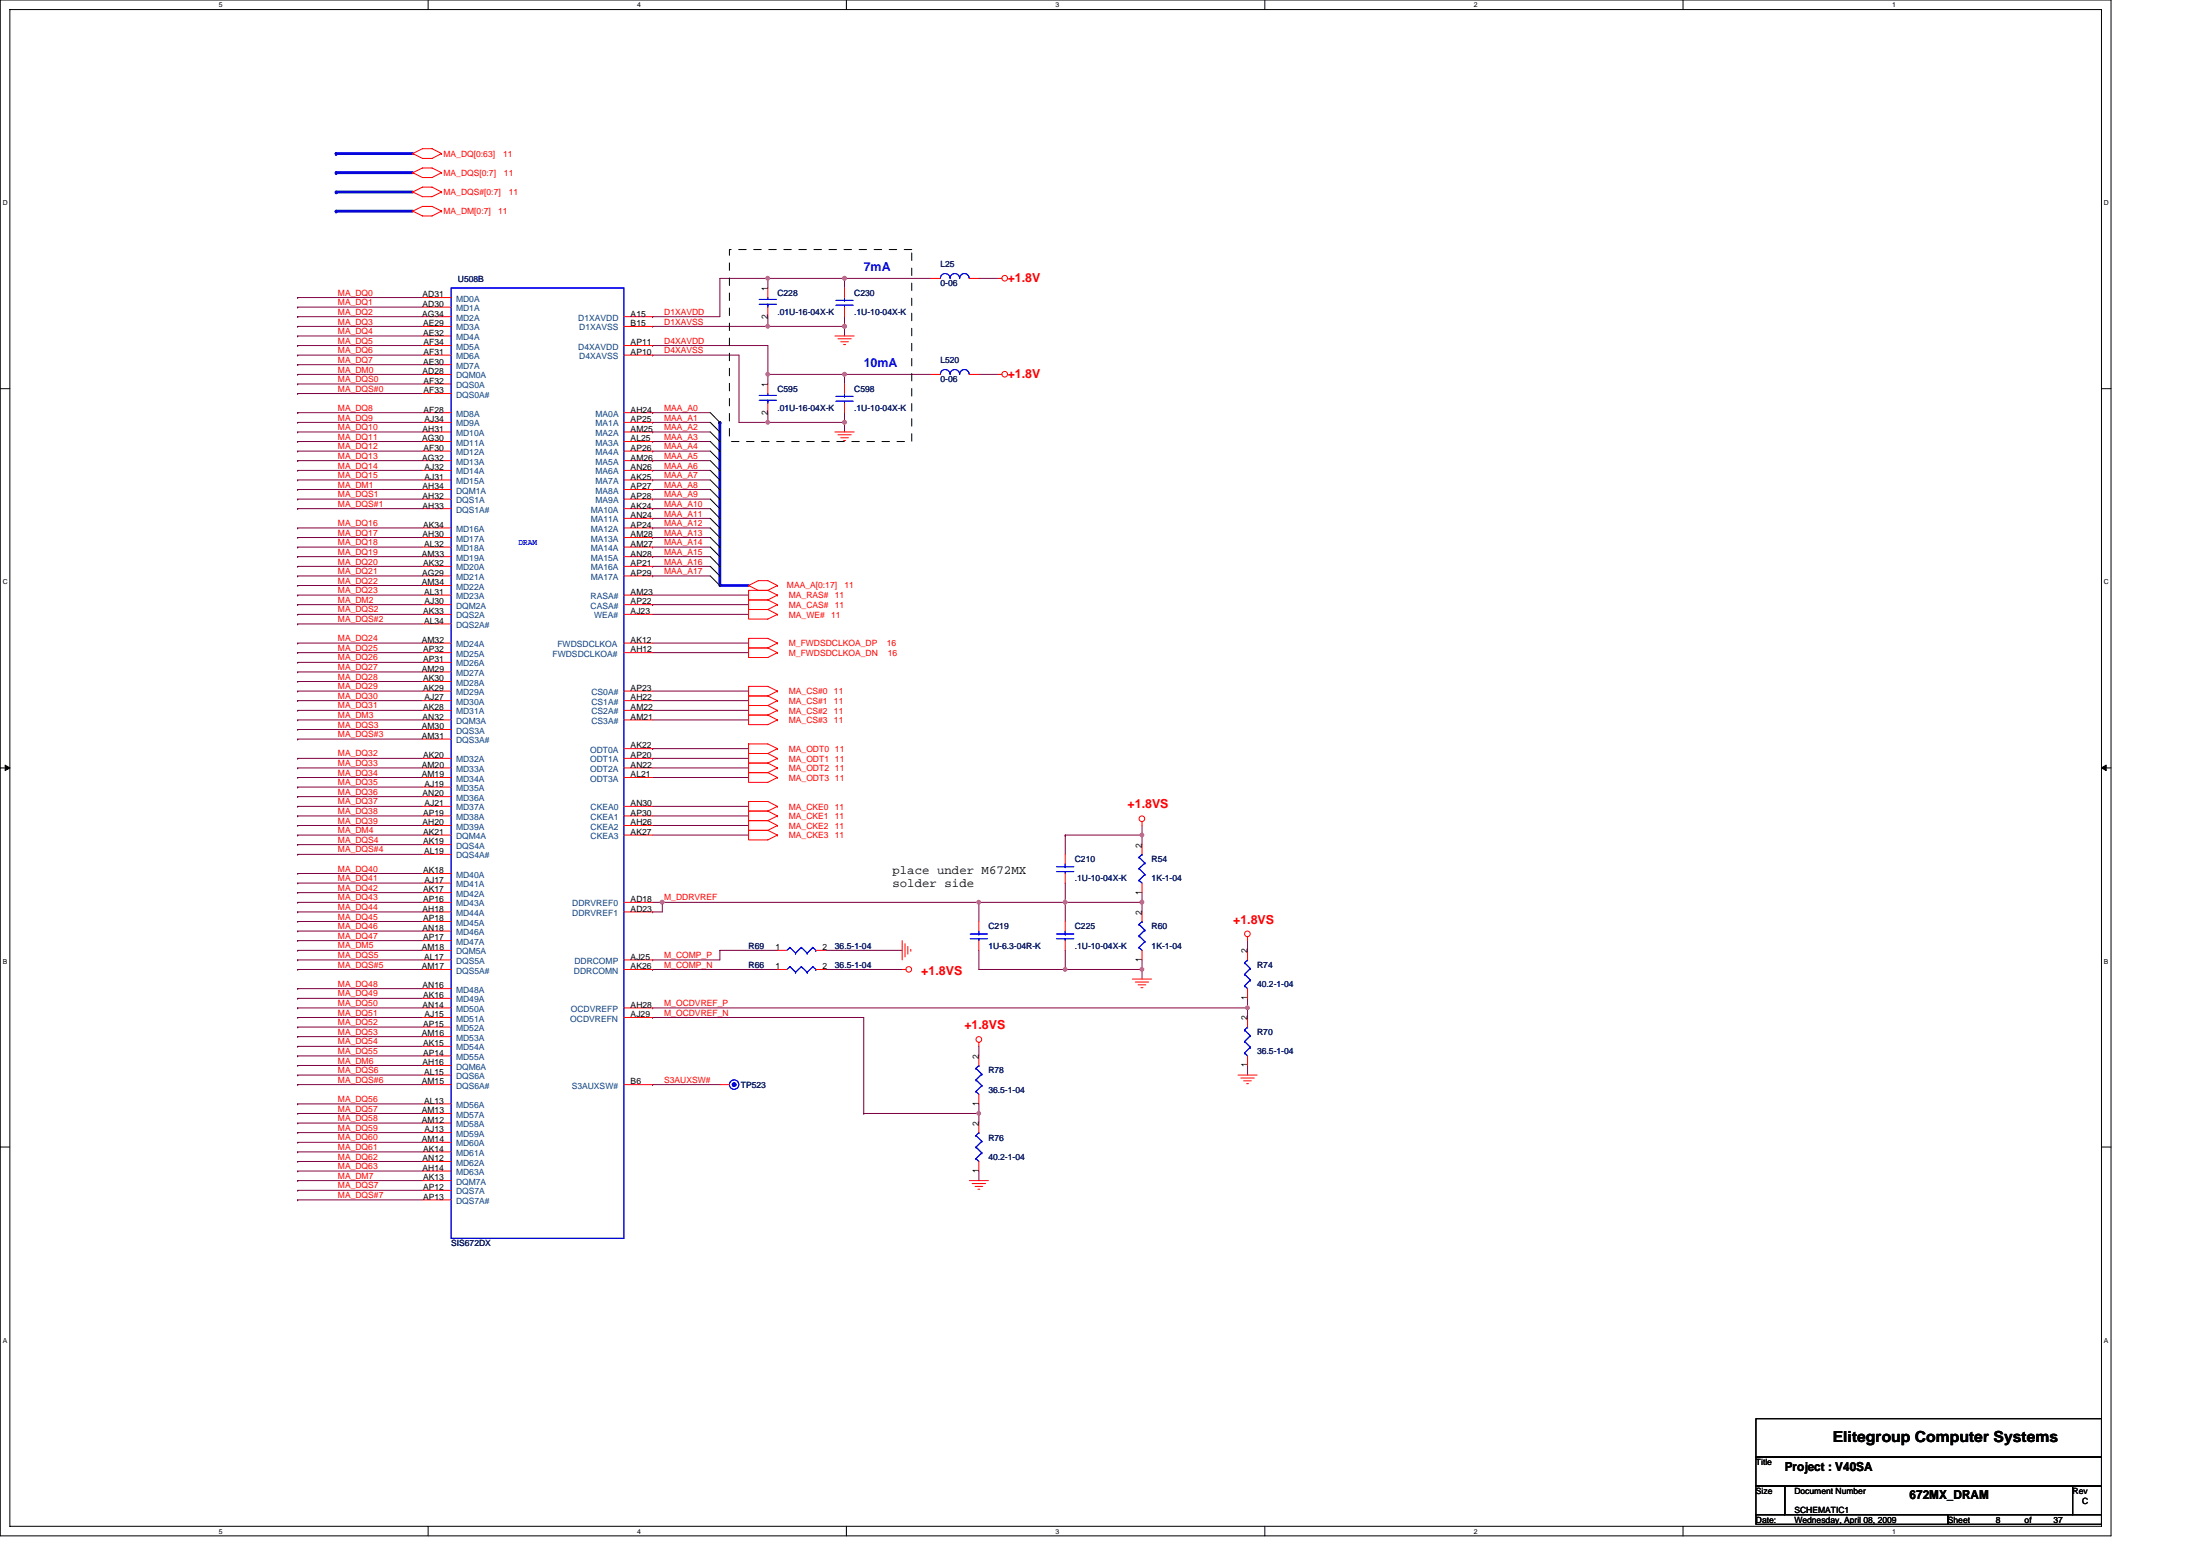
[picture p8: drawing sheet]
<svg xmlns="http://www.w3.org/2000/svg" width="297mm" height="210mm" viewBox="0 0 297 210" stroke-linecap="round" stroke-linejoin="round" font-family="sans-serif">
<path d="M0 0h285v207.3h-285zM1.3 1.3h282.4v204.7h-282.4z" fill="none" stroke="#000" stroke-width=".14"/>
<g fill="#fff">
<path d="M29.6 .1h.5v1.1h-.5z"/>
<path d="M29.6 206.1h.5v1.1h-.5z"/>
</g>
<path d="M57.8 0v1.3M57.8 206v1.3" fill="none" stroke="#000" stroke-width=".14"/>
<g fill="#fff">
<path d="M86 .1h.5v1.1h-.5z"/>
<path d="M86 206.1h.5v1.1h-.5z"/>
</g>
<path d="M114.3 0v1.3M114.3 206v1.3" fill="none" stroke="#000" stroke-width=".14"/>
<g fill="#fff">
<path d="M142.5 .1h.5v1.1h-.5z"/>
<path d="M142.5 206.1h.5v1.1h-.5z"/>
</g>
<path d="M170.8 0v1.3M170.8 206v1.3" fill="none" stroke="#000" stroke-width=".14"/>
<g fill="#fff">
<path d="M199 .1h.5v1.1h-.5z"/>
<path d="M199 206.1h.5v1.1h-.5z"/>
</g>
<path d="M227.2 0v1.3M227.2 206v1.3" fill="none" stroke="#000" stroke-width=".14"/>
<g fill="#fff">
<path d="M255.5 .1h.5v1.1h-.5z"/>
<path d="M255.5 206.1h.5v1.1h-.5z"/>
<path d="M.4 26.9h.6v1h-.6z"/>
<path d="M284.1 26.9h.6v1h-.6z"/>
<path d="M.4 78h.6v1.1h-.6z"/>
<path d="M284.1 78h.6v1.1h-.6z"/>
</g>
<path d="M0 52.5h1.3M283.7 52.5h1.3" fill="none" stroke="#000" stroke-width=".14"/>
<g fill="#fff">
<path d="M.4 129.2h.6v1h-.6z"/>
<path d="M284.1 129.2h.6v1h-.6z"/>
</g>
<path d="M0 103.6h1.3M283.7 103.6h1.3" fill="none" stroke="#000" stroke-width=".14"/>
<path d="M.7 103.3l.6 .3-.6 .4zM283.7 103.6l.7-.3v.7z" fill="#000" stroke="#000" stroke-width=".14"/>
<g fill="#fff">
<path d="M.4 180.4h.6v1h-.6z"/>
<path d="M284.1 180.4h.6v1h-.6z"/>
</g>
<g fill="none" stroke="#000" stroke-width=".14">
<path d="M95.9 58.3l1.3 1.3M95.9 59.6l1.3 1.3M95.9 55.7l1.3 1.3M95.9 57l1.3 1.3M97.2 59.6h.1M97.2 57h.1M97.2 58.3h.1M95.9 66.1l1.3 1.3M95.9 67.4l1.3 1.2M95.9 63.5l1.3 1.3M95.9 64.8l1.3 1.3M95.9 62.2l1.3 1.3"/>
<path d="M95.9 60.9l1.3 1.3M95.9 77.7l1.3 1.3M95.9 76.4l1.3 1.3M95.9 73.8l1.3 1.3M95.9 75.1l1.3 1.3M95.9 72.5l1.3 1.3M95.9 71.2l1.3 1.3M95.9 68.6l1.3 1.4M95.9 70l1.3 1.2M97.2 67.4h.1M97.2 68.6h.1M97.2 64.8h.1"/>
<path d="M97.2 66.1h.1M97.2 63.5h.1M97.2 62.2h.1M97.2 60.9h.1M97.2 79h.1M97.2 77.7h.1M97.2 75.1h.1M97.2 76.4h.1M97.2 73.8h.1M97.2 72.5h.1M97.2 70h.1M97.2 71.2h.1"/>
<path d="M0 154.8h1.3M283.7 154.8h1.3M237.1 191.5h46.6v5.1h-46.6zM237.1 196.6h46.6v3.9h-46.6zM237.1 204.4h25.9v1.3h-25.9zM237.1 200.5h3.9v3.9h-3.9zM241 200.5h38.8v3.9h-38.8zM263 204.4h20.7v1.3h-20.7zM279.8 200.5h3.9v3.9h-3.9z"/>
</g>
<g fill="none" stroke="#800040" stroke-width=".14">
<path d="M103.7 37.6h-6.5v5.1h-9.1M103.7 37.6v1.3M103.7 37.6h.1M103.7 37.6h22M114 37.6v1.3M114 37.6h.1M132.2 37.6h2.6M40.2 44h.1M40.2 42.7h.1M40.2 46.6h.1M40.2 47.9h.1M40.2 49.2h.1"/>
<path d="M40.2 58.3h.1M40.2 59.6h.1M40.2 55.7h.1M40.2 40.2h.1M40.2 41.4h.1M40.2 45.3h.1M40.2 57h.1M40.2 50.5h.1M40.2 51.8h.1M40.2 53.1h.1M40.2 50.5h16.8M40.2 44h16.8"/>
<path d="M40.2 42.7h16.8M40.2 46.6h16.8M40.2 47.9h16.8M40.2 49.2h16.8M40.2 58.3h16.8M40.2 59.6h16.8M40.2 55.7h16.8M40.2 40.2h16.8M40.2 41.4h16.8M40.2 45.3h16.8M40.2 57h16.8M40.2 51.8h16.8"/>
<path d="M40.2 53.1h16.8M88.1 46.6h15.6v3.9M88.1 47.9h11.7v9.1h3.9M88.1 58.3h.1M88.1 59.6h.1M88.1 57h.1M88.1 55.7h.1M88.1 47.9h.1M88.1 42.7h.1M88.1 46.6h.1M88.1 44h.1M88.1 44h25.9"/>
<path d="M88.1 58.3h7.8M88.1 59.6h7.8M88.1 55.7h7.8M88.1 57h7.8M103.7 50.5h.1M103.7 42.7v1.3M103.7 55.7v1.3M103.7 50.5v1.3M103.7 44h.1M103.7 57h.1M103.7 50.5h22M103.7 57h10.3"/>
<path d="M114 44h.1M114 42.7h.1M114 50.5v1.3M114 50.5h.1M114 57v1.3M114 55.7h.1M114 42.7v2.6M114 55.7v1.3M132.2 50.5h2.6M40.2 73.8h.1M40.2 79h.1M40.2 63.5h.1"/>
<path d="M40.2 76.4h.1M40.2 64.8h.1M40.2 71.2h.1M40.2 72.5h.1M40.2 60.9h.1M40.2 62.2h.1M40.2 75.1h.1M40.2 77.7h.1M40.2 66.1h.1M40.2 68.6h.1M40.2 67.4h.1M40.2 73.8h16.8"/>
<path d="M40.2 79h16.8M40.2 63.5h16.8M40.2 76.4h16.8M40.2 64.8h16.8M40.2 71.2h16.8M40.2 72.5h16.8M40.2 60.9h16.8M40.2 62.2h16.8M40.2 75.1h16.8M40.2 77.7h16.8M40.2 66.1h16.8M40.2 68.6h16.8"/>
<path d="M40.2 67.4h16.8M88.1 77.7h.1M88.1 76.4h.1M88.1 75.1h.1M88.1 73.8h.1M88.1 68.6h.1M88.1 66.1h.1M88.1 67.4h.1M88.1 64.8h.1M88.1 63.5h.1M88.1 62.2h.1M88.1 60.9h.1"/>
<path d="M88.1 72.5h.1M88.1 70h.1M88.1 71.2h.1M88.1 73.8h7.8M88.1 63.5h7.8M88.1 76.4h7.8M88.1 64.8h7.8M88.1 71.2h7.8M88.1 72.5h7.8M88.1 60.9h7.8M88.1 62.2h7.8M88.1 75.1h7.8"/>
<path d="M88.1 77.7h7.8M88.1 66.1h7.8M88.1 68.6h7.8M88.1 67.4h7.8M88.1 70h7.8M40.2 95.9h.1M40.2 89.4h.1M40.2 94.6h.1M40.2 92h.1M40.2 90.7h.1M40.2 93.3h.1M40.2 80.3h.1"/>
<path d="M40.2 88.1h.1M40.2 86.8h.1M40.2 84.2h.1M40.2 81.6h.1M40.2 82.9h.1M40.2 99.7h.1M40.2 98.4h.1M40.2 97.2h.1M40.2 95.9h16.8M40.2 89.4h16.8M40.2 94.6h16.8M40.2 92h16.8"/>
<path d="M40.2 90.7h16.8M40.2 93.3h16.8M40.2 80.3h16.8M40.2 88.1h16.8M40.2 86.8h16.8M40.2 84.2h16.8M40.2 81.6h16.8M40.2 82.9h16.8M40.2 99.7h16.8M40.2 98.4h16.8M40.2 97.2h16.8M88.1 93.3h13"/>
<path d="M88.1 82.9h13M88.1 81.6h.1M88.1 80.3h13M88.1 88.1h13M88.1 86.8h13M88.1 94.6h13M88.1 95.9h13M88.1 97.2h13M88.1 81.6h13M40.2 107.5h.1M40.2 119.2h.1M40.2 103.6h.1"/>
<path d="M40.2 102.3h.1M40.2 104.9h.1M40.2 106.2h.1M40.2 111.4h.1M40.2 108.8h.1M40.2 117.9h.1M40.2 110.1h.1M40.2 112.7h.1M40.2 114h.1M40.2 115.3h.1M40.2 107.5h16.8M40.2 119.2h16.8"/>
<path d="M40.2 103.6h16.8M40.2 102.3h16.8M40.2 104.9h16.8M40.2 106.2h16.8M40.2 111.4h16.8M40.2 108.8h16.8M40.2 117.9h16.8M40.2 110.1h16.8M40.2 112.7h16.8M40.2 114h16.8M40.2 115.3h16.8M88.1 108.8h13"/>
<path d="M88.1 101h.1M88.1 110.1h13M88.1 102.3h.1M88.1 103.6h13M88.1 104.9h13M88.1 111.4h13M88.1 112.7h13M88.1 102.3h13M88.1 101h13M143.8 119.2v5.2M143.8 112.7v2.6M143.8 112.7h.1"/>
<path d="M143.8 112.7h10.4M154.2 111.4v1.3M154.2 112.7v1.3M40.2 121.8h.1M40.2 126.9h.1M40.2 137.3h.1M40.2 138.6h.1M40.2 133.4h.1M40.2 123.1h.1M40.2 136h.1M40.2 139.9h.1M40.2 134.7h.1"/>
<path d="M40.2 125.6h.1M40.2 120.5h.1M40.2 124.4h.1M40.2 130.8h.1M40.2 129.5h.1M40.2 128.2h.1M40.2 129.5h16.8M40.2 121.8h16.8M40.2 126.9h16.8M40.2 137.3h16.8M40.2 138.6h16.8M40.2 133.4h16.8"/>
<path d="M40.2 123.1h16.8M40.2 136h16.8M40.2 139.9h16.8M40.2 134.7h16.8M40.2 125.6h16.8M40.2 120.5h16.8M40.2 124.4h16.8M40.2 130.8h16.8M40.2 128.2h16.8M88.1 129.5h.1M88.1 136h.1M88.1 130.8h.1"/>
<path d="M88.1 137.3h.1M88.1 123.1h.1M88.1 121.8h1.3M88.1 137.3h28.5v13M88.1 136h80.3M88.1 130.8h16.9M89.4 121.8h.1M89.4 121.8v1.3h-1.3M89.4 121.8h64.8M105 128.2h-7.8v1.3h-9.1M111.4 128.2h10.4M111.4 130.8h10.4"/>
<path d="M132.2 128.2v2.6h11.6M132.2 121.8h.1M132.2 121.8v2.6M143.8 128.2v2.6M143.8 121.8h.1M143.8 130.8h.1M143.8 130.8h10.4M154.2 121.8h.1M154.2 130.8h.1M154.2 120.5v1.3M154.2 129.5v1.3M154.2 121.8v1.3"/>
<path d="M154.2 130.8v1.3M168.4 134.7v1.3M168.4 126.9v1.3M168.4 136v1.3M40.2 142.5h.1M40.2 141.2h.1M40.2 156.7h.1M40.2 158h.1M40.2 152.8h.1M40.2 154.2h.1M40.2 150.3h.1M40.2 155.4h.1"/>
<path d="M40.2 151.6h.1M40.2 149h.1M40.2 143.8h.1M40.2 145.1h.1M40.2 146.4h.1M40.2 159.3h.1M40.2 142.5h16.8M40.2 141.2h16.8M40.2 156.7h16.8M40.2 158h16.8M40.2 152.8h16.8M40.2 154.2h16.8"/>
<path d="M40.2 150.3h16.8M40.2 155.4h16.8M40.2 151.6h16.8M40.2 149h16.8M40.2 143.8h16.8M40.2 145.1h16.8M40.2 146.4h16.8M40.2 159.3h16.8M88.1 146.4h.1M88.1 146.4h9.1M116.6 150.3h.1M116.6 150.3h15.6"/>
<path d="M132.2 149v1.3M132.2 141.2v1.3M132.2 158v1.3M132.2 150.3v1.3M168.4 143.8v1.3M40.2 161.9h.1M40.2 160.6h.1M40.2 161.9h16.8M40.2 160.6h16.8"/>
</g>
<g fill="#f0f" stroke="#f0f" stroke-width=".14">
<path d="M103.5 50.3l.1-.1 .2 .1 .1 .2-.1 .2-.2 .1-.1-.1-.1-.2z" fill-rule="evenodd"/>
<path d="M103.5 37.4l.1-.1 .2 .1 .1 .1-.1 .2-.2 .1-.1-.1-.1-.2z" fill-rule="evenodd"/>
<path d="M132 121.6l.1-.1 .2 .1 .1 .2-.1 .1-.2 .1-.1-.1-.1-.1z" fill-rule="evenodd"/>
<path d="M143.6 121.6l.2-.1 .2 .1 .1 .2-.1 .1-.2 .1-.2-.1v-.1z" fill-rule="evenodd"/>
<path d="M154 130.6h.2h.1l.1 .2-.1 .2-.1 .1-.2-.1-.1-.2z" fill-rule="evenodd"/>
<path d="M154 112.5l.2-.1 .1 .1 .1 .2-.1 .1-.1 .1-.2-.1-.1-.1z" fill-rule="evenodd"/>
<path d="M103.5 43.8h.1h.2l.1 .2-.1 .2-.2 .1-.1-.1-.1-.2z" fill-rule="evenodd"/>
<path d="M103.5 56.8l.1-.1 .2 .1 .1 .2-.1 .2h-.2h-.1l-.1-.2z" fill-rule="evenodd"/>
<path d="M103.5 50.3l.1-.1 .2 .1 .1 .2-.1 .2-.2 .1-.1-.1-.1-.2z" fill-rule="evenodd"/>
<path d="M103.5 37.4l.1-.1 .2 .1 .1 .1-.1 .2-.2 .1-.1-.1-.1-.2z" fill-rule="evenodd"/>
<path d="M132 121.6l.1-.1 .2 .1 .1 .2-.1 .1-.2 .1-.1-.1-.1-.1z" fill-rule="evenodd"/>
<path d="M143.6 121.6l.2-.1 .2 .1 .1 .2-.1 .1-.2 .1-.2-.1v-.1z" fill-rule="evenodd"/>
<path d="M154 130.6h.2h.1l.1 .2-.1 .2-.1 .1-.2-.1-.1-.2z" fill-rule="evenodd"/>
<path d="M154 112.5l.2-.1 .1 .1 .1 .2-.1 .1-.1 .1-.2-.1-.1-.1z" fill-rule="evenodd"/>
<path d="M103.5 43.8h.1h.2l.1 .2-.1 .2-.2 .1-.1-.1-.1-.2z" fill-rule="evenodd"/>
<path d="M103.5 56.8l.1-.1 .2 .1 .1 .2-.1 .2h-.2h-.1l-.1-.2z" fill-rule="evenodd"/>
<circle cx="114" cy="44" r=".25"/>
<circle cx="114" cy="37.5" r=".25"/>
<circle cx="114" cy="50.5" r=".25"/>
<circle cx="89.4" cy="121.7" r=".25"/>
<circle cx="168.4" cy="136" r=".24"/>
<circle cx="132.2" cy="150.2" r=".24"/>
<circle cx="154.2" cy="121.7" r=".25"/>
<circle cx="143.8" cy="130.8" r=".24"/>
<circle cx="114" cy="57" r=".25"/>
</g>
<path d="M45.4 23.3h.1M45.4 25.9h.1M45.4 20.7h.1M45.4 28.5h.1M45.4 23.3h10.3M45.4 25.9h10.3M45.4 20.7h10.3M45.4 28.5h10.3M97.2 57v22h3.9M97.2 57h.1" fill="none" stroke="#00f" stroke-width=".38"/>
<g fill="none" stroke="#f00" stroke-width=".14">
<path d="M55.7 20.7l1.3-.6h1.3l1.3 .6M55.7 20.7l1.3 .7h1.3l1.3-.7M55.7 20.7h.1M55.7 23.3l1.3-.6h1.3l1.3 .6M55.7 23.3l1.3 .7h1.3l1.3-.7M55.7 23.3h.1M55.7 25.9l1.3-.6h1.3l1.3 .6M55.7 25.9l1.3 .6h1.3l1.3-.6M55.7 25.9h.1M55.7 28.5l1.3-.6h1.3l1.3 .6M55.7 28.5l1.3 .6h1.3l1.3-.6M55.7 28.5h.1"/>
<path d="M59.6 20.7h.1M59.6 23.3h.1M59.6 25.9h.1M59.6 28.5h.1M103.7 38.9v1.3M114 38.9v1.3M125.7 37.6h1.3M130.9 37.6h1.3M134.8 37.6h.5M57 50.5h3.9M57 41.4h3.9M57 40.2h3.9"/>
<path d="M57 44h3.9M57 49.2h3.9M57 45.3h3.9M57 47.9h3.9M57 51.8h3.9M57 53.1h3.9M57 46.6h3.9M57 42.7h3.9M57 55.7h3.9M57 59.6h3.9M57 58.3h3.9M57 57h3.9"/>
<path d="M84.2 44h3.9M84.2 47.9h3.9M84.2 46.6h3.9M84.2 42.7h3.9M84.2 55.7h3.9M84.2 59.6h3.9M84.2 58.3h3.9M84.2 57h3.9M103.7 41.4v1.3M103.7 51.8v1.3M103.7 54.4v1.3M112.7 58.3h2.6"/>
<path d="M112.7 45.3h2.6M113.1 58.7h1.8M113.1 45.7h1.8M113.5 59.1h1.1M113.5 46.1h1.1M113.9 59.5h.3M113.9 46.5h.3M114 41.4v1.3M114 51.8v1.3M114 54.4v1.3M125.7 50.5h1.3M130.9 50.5h1.3"/>
<path d="M134.8 50.5h.5M57 67.4h3.9M57 68.6h3.9M57 66.1h3.9M57 64.8h3.9M57 62.2h3.9M57 63.5h3.9M57 75.1h3.9M57 76.4h3.9M57 60.9h3.9M57 77.7h3.9M57 71.2h3.9"/>
<path d="M57 72.5h3.9M57 73.8h3.9M57 79h3.9M84.2 67.4h3.9M84.2 68.6h3.9M84.2 66.1h3.9M84.2 64.8h3.9M84.2 62.2h3.9M84.2 70h3.9M84.2 63.5h3.9M84.2 75.1h3.9M84.2 76.4h3.9"/>
<path d="M84.2 60.9h3.9M84.2 77.7h3.9M84.2 71.2h3.9M84.2 72.5h3.9M84.2 73.8h3.9M101.1 79.7h2.6M101.1 79.7v1.3h2.6M101.1 79.7h.1M101.1 79l1.3 .7h1.3M101.1 79l1.3-.6h1.3l1.3 .6M101.1 79h.1M103.7 79.7l1.3 .6"/>
<path d="M105 79h.1M105 79l-1.3 .7M57 82.9h3.9M57 84.2h3.9M57 98.4h3.9M57 99.7h3.9M57 97.2h3.9M57 81.6h3.9M57 80.3h3.9M57 86.8h3.9M57 88.1h3.9M57 89.4h3.9"/>
<path d="M57 90.7h3.9M57 92h3.9M57 93.3h3.9M57 94.6h3.9M57 95.9h3.9M84.2 82.9h3.9M84.2 97.2h3.9M84.2 81.6h3.9M84.2 80.3h3.9M84.2 86.8h3.9M84.2 88.1h3.9M84.2 93.3h3.9"/>
<path d="M84.2 94.6h3.9M84.2 95.9h3.9M101.1 87.4h2.6M101.1 87.4v1.3h2.6l1.3-.6M101.1 87.4h.1M101.1 86.1h2.6l1.3 .7M101.1 86.1v1.3h2.6M101.1 86.1h.1M101.1 82.3h2.6M101.1 82.3v1.2h2.6l1.3-.6M101.1 82.3h.1M101.1 81h2.6"/>
<path d="M101.1 81v1.3h2.6M101.1 81h.1M101.1 93.9h2.6M101.1 93.9v1.3h2.6M101.1 93.9h.1M101.1 92.6h2.6l1.3 .7M101.1 92.6v1.3h2.6M101.1 92.6h.1M101.1 96.5h2.6M101.1 96.5v1.3h2.6l1.3-.6M101.1 96.5h.1M101.1 95.2h2.6"/>
<path d="M101.1 95.2v1.3h2.6M101.1 95.2h.1M103.7 87.4l1.3 .7M103.7 82.3l1.3 .6M103.7 81l1.3 .6M103.7 93.9l1.3 .7M103.7 96.5l1.3 .7M103.7 95.2l1.3 .7M105 88.1h.1M105 86.8h.1M105 82.9h.1M105 81.6h.1"/>
<path d="M105 80.3h.1M105 94.6h.1M105 93.3h.1M105 97.2h.1M105 95.9h.1M105 86.8l-1.3 .6M105 81.6l-1.3 .7M105 80.3l-1.3 .7M105 94.6l-1.3 .6M105 93.3l-1.3 .6M105 95.9l-1.3 .6M57 112.7h3.9"/>
<path d="M57 115.3h3.9M57 114h3.9M57 102.3h3.9M57 103.6h3.9M57 104.9h3.9M57 106.2h3.9M57 107.5h3.9M57 108.8h3.9M57 110.1h3.9M57 111.4h3.9M57 117.9h3.9M57 119.2h3.9"/>
<path d="M84.2 112.7h3.9M84.2 102.3h3.9M84.2 103.6h3.9M84.2 104.9h3.9M84.2 108.8h3.9M84.2 110.1h3.9M84.2 111.4h3.9M84.2 101h3.9M101.1 101.7h2.6M101.1 101.7v1.3h2.6M101.1 101.7h.1M101.1 100.4h2.6l1.3 .6"/>
<path d="M101.1 100.4v1.3h2.6M101.1 100.4h.1M101.1 109.5h2.6M101.1 109.5v1.2h2.6M101.1 109.5h.1M101.1 108.2h2.6l1.3 .6M101.1 108.2v1.3h2.6M101.1 108.2h.1M101.1 104.3h2.6M101.1 104.3v1.3h2.6l1.3-.7M101.1 104.3h.1M101.1 103h2.6"/>
<path d="M101.1 103v1.3h2.6M101.1 103h.1M101.1 112.1h2.6M101.1 112.1v1.2h2.6l1.3-.6M101.1 112.1h.1M101.1 110.7h2.6M101.1 110.7v1.4h2.6M101.1 110.7h.1M103.7 101.7l1.3 .6M103.7 109.5l1.3 .6M103.7 104.3l1.3 .6M103.7 103l1.3 .6"/>
<path d="M103.7 112.1l1.3 .6M103.7 110.7l1.3 .7M105 102.3h.1M105 101h.1M105 110.1h.1M105 108.8h.1M105 104.9h.1M105 103.6h.1M105 112.7h.1M105 111.4h.1M105 102.3l-1.3 .7M105 101l-1.3 .7"/>
<path d="M105 110.1l-1.3 .6M105 108.8l-1.3 .7M105 103.6l-1.3 .7M105 111.4l-1.3 .7M143.8 115.3v1.3M143.8 117.9v1.3M154.2 110.9v.5M154.2 114v1.3M154.2 119.2v1.3M57 130.8h3.9M57 128.2h3.9M57 129.5h3.9"/>
<path d="M57 137.3h3.9M57 136h3.9M57 120.5h3.9M57 121.8h3.9M57 123.1h3.9M57 124.4h3.9M57 125.6h3.9M57 126.9h3.9M57 133.4h3.9M57 134.7h3.9M57 138.6h3.9M57 139.9h3.9"/>
<path d="M84.2 130.8h3.9M84.2 129.5h3.9M84.2 137.3h3.9M84.2 136h3.9M84.2 121.8h3.9M84.2 123.1h3.9M105 130.8h1.3M105 128.2h1.3M110.1 130.8h1.3M110.1 128.2h1.3M121.8 130.8h.5M121.8 126.9v2.6"/>
<path d="M122.2 127.3v1.8M122.6 127.7v1.1M123 128.1v.3M132.2 124.4v1.2M132.2 126.9v1.3M143.8 124.4v1.2M143.8 126.9v1.3M152.9 132.1h2.6M153.3 132.5h1.8M153.7 132.9h1M154 133.3h.3M154.2 123.1v1.3"/>
<path d="M154.2 128.2v1.3M168.4 126.4v.5M168.4 128.2v1.3M168.4 133.4v1.3M168.4 137.3v1.3M57 146.4h3.9M57 143.8h3.9M57 145.1h3.9M57 141.2h3.9M57 142.5h3.9M57 149h3.9M57 150.3h3.9"/>
<path d="M57 151.6h3.9M57 152.8h3.9M57 154.2h3.9M57 155.4h3.9M57 156.7h3.9M57 158h3.9M57 159.3h3.9M84.2 146.4h3.9M97.2 146.4h1.3M130.9 159.3h2.6M131.3 159.7h1.8M132.2 140.7v.5"/>
<path d="M132.2 142.5v1.3M132.2 147.7v1.3M132.2 151.6v1.2M132.2 156.7v1.3M167.1 145.1h2.6M167.5 145.5h1.9M167.9 145.9h1M168.3 146.2h.3M168.4 142.5v1.3M57 160.6h3.9M57 161.9h3.9M131.7 160.1h1"/>
<path d="M132 160.5h.3"/>
<circle cx="135.7" cy="37.5" r=".38"/>
<circle cx="135.7" cy="50.5" r=".38"/>
<circle cx="154.2" cy="110.5" r=".38"/>
<circle cx="122.7" cy="130.8" r=".38"/>
<circle cx="168.4" cy="126" r=".38"/>
<circle cx="132.2" cy="140.3" r=".38"/>
</g>
<path d="M98.5 33.7h24.6v25.9h-24.6z" fill="none" stroke="#000" stroke-width=".14" stroke-dasharray="1 1 1 1 1 1 1 1"/>
<g fill="none" stroke="#00f" stroke-width=".14">
<path d="M60.9 38.9h23.3v128.2h-23.3zM127 37.5a.65 .65 0 0 1 .6-.6 .65 .65 0 0 1 .7 .6M128.3 37.5a.64 .64 0 0 1 .6-.6 .64 .64 0 0 1 .7 .6M129.6 37.5a.64 .64 0 0 1 .6-.6 .64 .64 0 0 1 .6 .6M102.5 41.1h2.3M102.5 40.4h2.3M102.5 54h2.3M102.5 53.4h2.3M103.7 40.2v.2M103.7 41.1h.1M103.7 53.1v.3M103.7 54h.1"/>
<path d="M103.7 41.1v.3M103.7 54v.4M112.9 40.5h2.3M112.9 41.2h2.3M112.9 53.5h2.3M112.9 54.1h2.3M114 41.2v.2M114 40.5h.1M114 54.1v.3M114 53.5h.1M114 40.2v.3M114 53.1v.4"/>
<path d="M127 50.5a.65 .65 0 0 1 .6-.6 .65 .65 0 0 1 .7 .6M128.3 50.5a.64 .64 0 0 1 .6-.6 .64 .64 0 0 1 .7 .6M129.6 50.5a.64 .64 0 0 1 .6-.6 .64 .64 0 0 1 .6 .6M142.7 117h2.3M142.7 117.6h2.3M143.8 117.6v.3M143.8 117h.1M143.8 116.6v.4M153.8 118.8h.1M153.8 117.2h.1M153.8 115.7h.1M153.8 118.8l.4 .4"/>
<path d="M153.8 117.2l.8 .8M153.8 115.7l.8 .8M154.2 115.3h.1M154.2 115.3l-.4 .4M154.6 118h.1M154.6 116.5h.1M154.6 118l-.8 .8M154.6 116.5l-.8 .7M106.7 130.5h.1M106.7 127.8h.1M106.7 130.5l-.4 .3M106.7 130.5l.7 .7"/>
<path d="M106.7 127.8l-.4 .4M106.7 127.8l.7 .8M107.4 131.2h.1M107.4 128.6h.1M108.2 130.5h.1M108.2 127.8h.1M108.2 130.5l-.8 .7M108.2 130.5l.8 .7M108.2 127.8l-.8 .8M108.2 127.8l.8 .8M109 131.2h.1M109 128.6h.1"/>
<path d="M109.7 130.5h.1M109.7 127.8h.1M109.7 130.5l-.7 .7M109.7 130.5l.4 .3M109.7 127.8l-.7 .8M109.7 127.8l.4 .4M110.1 130.8h.1M110.1 128.2h.1M131 126h2.3M131 126.7h2.3M132.2 126.7v.2M132.2 126h.1"/>
<path d="M132.2 125.6v.4M142.7 126h2.3M142.7 126.7h2.3M143.8 126.7v.2M143.8 126h.1M143.8 125.6v.4M153.8 127.8h.1M153.8 126.3h.1M153.8 124.7h.1M153.8 127.8l.4 .4M153.8 126.3l.8 .8M153.8 124.7l.8 .8"/>
<path d="M154.2 124.4h.1M154.2 124.4l-.4 .3M154.6 127.1h.1M154.6 125.5h.1M154.6 127.1l-.8 .7M154.6 125.5l-.8 .8M168 139h.1M168 133h.1M168 131.5h.1M168 129.9h.1M168 139l.8 .8M168 133l.4 .4"/>
<path d="M168 131.5l.8 .7M168 129.9l.8 .8M168.4 138.6h.1M168.4 129.5h.1M168.4 138.6l-.4 .4M168.4 129.5l-.4 .4M168.8 139.8h.1M168.8 132.2h.1M168.8 130.7h.1M168.8 139.8l-.8 .7M168.8 132.2l-.8 .8M168.8 130.7l-.8 .8"/>
<path d="M131.8 156.4h.1M131.8 154.8h.1M131.8 153.2h.1M131.8 147.3h.1M131.8 145.7h.1M131.8 144.2h.1M131.8 156.4l.4 .3M131.8 154.8l.8 .8M131.8 153.2l.8 .8M131.8 147.3l.4 .4M131.8 145.7l.8 .8M131.8 144.2l.8 .7"/>
<path d="M132.2 152.8h.1M132.2 143.8h.1M132.2 152.8l-.4 .4M132.2 143.8l-.4 .4M132.6 155.6h.1M132.6 154h.1M132.6 146.5h.1M132.6 144.9h.1M132.6 155.6l-.8 .8M132.6 154l-.8 .8M132.6 146.5l-.8 .8M132.6 144.9l-.8 .8"/>
<path d="M168 142.1h.1M168 140.5h.1M168 142.1l.4 .4M168 140.5l.8 .8M168.8 141.3h.1M168.8 141.3l-.8 .8"/>
<circle cx="99.1" cy="146.4" r=".64"/>
</g>
<circle cx="99.1" cy="146.4" r=".25" fill="#00f" stroke="#00f" stroke-width=".14"/>
<text font-size="2.1" x="247.5" y="194.6">Elitegroup Computer Systems</text>
<g font-size="1.7" fill="#00f">
<text x="116.6" y="36.5">7mA</text>
<text x="116.6" y="49.5">10mA</text>
</g>
<g font-size="1.7" fill="#f00">
<text x="136.1" y="38.1">+1.8V</text>
<text x="136.1" y="51.1">+1.8V</text>
<text x="152.2" y="109.1">+1.8VS</text>
<text x="166.5" y="124.6">+1.8VS</text>
<text x="124.4" y="131.6">+1.8VS</text>
<text x="130.2" y="138.9">+1.8VS</text>
</g>
<g font-size="1.7">
<text x="120.5" y="117.9">place under M672MX</text>
<text x="120.5" y="119.7">solder side</text>
<text x="241" y="198.5">Project : V40SA</text>
<text x="257.8" y="202.4">672MX_DRAM</text>
</g>
<g font-size="1.2" fill="#f00">
<text x="59.9" y="21.1">MA_DQ[0:63]</text>
<text x="59.9" y="23.7">MA_DQS[0:7]</text>
<text x="67.9" y="21.1">11</text>
<text x="68" y="23.7">11</text>
<text x="59.9" y="26.3">MA_DQS#[0:7]</text>
<text x="59.9" y="28.9">MA_DM[0:7]</text>
<text x="67.3" y="28.9">11</text>
<text x="68.7" y="26.3">11</text>
<text x="45.6" y="39.9">MA_DQ0</text>
<text x="45.6" y="41.2">MA_DQ1</text>
<text x="45.6" y="43.8">MA_DQ3</text>
<text x="45.6" y="42.5">MA_DQ2</text>
<text x="45.6" y="46.4">MA_DQ5</text>
<text x="45.6" y="47.7">MA_DQ6</text>
<text x="45.6" y="45.1">MA_DQ4</text>
<text x="89.7" y="47.7">D4XAVSS</text>
<text x="89.7" y="42.5">D1XAVDD</text>
<text x="89.7" y="46.4">D4XAVDD</text>
<text x="89.7" y="43.8">D1XAVSS</text>
<text x="45.6" y="49">MA_DQ7</text>
<text x="45.6" y="50.3">MA_DM0</text>
<text x="45.6" y="51.6">MA_DQS0</text>
<text x="45.6" y="52.9">MA_DQS#0</text>
<text x="45.6" y="58">MA_DQ10</text>
<text x="45.6" y="59.3">MA_DQ11</text>
<text x="45.6" y="55.4">MA_DQ8</text>
<text x="45.6" y="56.7">MA_DQ9</text>
<text x="89.7" y="58">MAA_A2</text>
<text x="89.7" y="59.3">MAA_A3</text>
<text x="89.7" y="56.7">MAA_A1</text>
<text x="89.7" y="55.4">MAA_A0</text>
<text x="45.6" y="63.2">MA_DQ14</text>
<text x="45.6" y="64.5">MA_DQ15</text>
<text x="45.6" y="60.6">MA_DQ12</text>
<text x="45.6" y="61.9">MA_DQ13</text>
<text x="45.6" y="65.8">MA_DM1</text>
<text x="89.7" y="65.8">MAA_A8</text>
<text x="89.7" y="64.5">MAA_A7</text>
<text x="89.7" y="63.2">MAA_A6</text>
<text x="89.7" y="61.9">MAA_A5</text>
<text x="89.7" y="60.6">MAA_A4</text>
<text x="45.6" y="71">MA_DQ16</text>
<text x="45.6" y="68.4">MA_DQS#1</text>
<text x="45.6" y="67.1">MA_DQS1</text>
<text x="89.7" y="68.4">MAA_A10</text>
<text x="89.7" y="67.1">MAA_A9</text>
<text x="89.7" y="69.7">MAA_A11</text>
<text x="89.7" y="71">MAA_A12</text>
<text x="45.6" y="73.6">MA_DQ18</text>
<text x="45.6" y="76.2">MA_DQ20</text>
<text x="45.6" y="72.3">MA_DQ17</text>
<text x="45.6" y="74.9">MA_DQ19</text>
<text x="45.6" y="77.5">MA_DQ21</text>
<text x="89.7" y="77.5">MAA_A17</text>
<text x="89.7" y="76.2">MAA_A16</text>
<text x="89.7" y="74.9">MAA_A15</text>
<text x="89.7" y="73.6">MAA_A14</text>
<text x="89.7" y="72.3">MAA_A13</text>
<text x="45.6" y="78.8">MA_DQ22</text>
<text x="45.6" y="80.1">MA_DQ23</text>
<text x="45.6" y="83.9">MA_DQS#2</text>
<text x="45.6" y="81.3">MA_DM2</text>
<text x="45.6" y="82.7">MA_DQS2</text>
<text x="106.3" y="79.3">MAA_A[0:17]</text>
<text x="106.5" y="83.3">MA_WE#</text>
<text x="106.5" y="82">MA_CAS#</text>
<text x="106.5" y="80.8">MA_RAS#</text>
<text x="112.2" y="83.3">11</text>
<text x="112.7" y="82">11</text>
<text x="112.7" y="80.8">11</text>
<text x="114" y="79.3">11</text>
<text x="45.6" y="89.1">MA_DQ26</text>
<text x="45.6" y="87.8">MA_DQ25</text>
<text x="45.6" y="86.5">MA_DQ24</text>
<text x="106.5" y="88.5">M_FWDSDCLKOA_DN</text>
<text x="106.5" y="87.2">M_FWDSDCLKOA_DP</text>
<text x="119.7" y="87.2">16</text>
<text x="119.9" y="88.5">16</text>
<text x="45.6" y="95.6">MA_DQ31</text>
<text x="45.6" y="94.3">MA_DQ30</text>
<text x="45.6" y="91.7">MA_DQ28</text>
<text x="45.6" y="90.4">MA_DQ27</text>
<text x="45.6" y="93">MA_DQ29</text>
<text x="106.5" y="95">MA_CS#1</text>
<text x="106.5" y="93.7">MA_CS#0</text>
<text x="112.6" y="95">11</text>
<text x="112.6" y="93.7">11</text>
<text x="45.6" y="99.5">MA_DQS#3</text>
<text x="45.6" y="98.2">MA_DQS3</text>
<text x="45.6" y="96.9">MA_DM3</text>
<text x="106.5" y="101.5">MA_ODT0 11</text>
<text x="106.5" y="97.6">MA_CS#3</text>
<text x="106.5" y="96.3">MA_CS#2</text>
<text x="112.6" y="97.6">11</text>
<text x="112.6" y="96.3">11</text>
<text x="45.6" y="107.3">MA_DQ36</text>
<text x="45.6" y="103.4">MA_DQ33</text>
<text x="45.6" y="102.1">MA_DQ32</text>
<text x="45.6" y="104.7">MA_DQ34</text>
<text x="45.6" y="106">MA_DQ35</text>
<text x="106.5" y="102.8">MA_ODT1 11</text>
<text x="106.5" y="105.3">MA_ODT3 11</text>
<text x="106.5" y="104.1">MA_ODT2 11</text>
<text x="45.6" y="111.1">MA_DQ39</text>
<text x="45.6" y="108.6">MA_DQ37</text>
<text x="45.6" y="109.9">MA_DQ38</text>
<text x="45.6" y="112.4">MA_DM4</text>
<text x="45.6" y="113.7">MA_DQS4</text>
<text x="106.5" y="110.5">MA_CKE1</text>
<text x="106.5" y="109.2">MA_CKE0</text>
<text x="106.5" y="113.1">MA_CKE3</text>
<text x="106.5" y="111.8">MA_CKE2</text>
<text x="112.7" y="110.5">11</text>
<text x="112.7" y="109.2">11</text>
<text x="112.7" y="113.1">11</text>
<text x="112.7" y="111.8">11</text>
<text x="45.6" y="118.9">MA_DQ41</text>
<text x="45.6" y="117.6">MA_DQ40</text>
<text x="45.6" y="115">MA_DQS#4</text>
<text x="45.6" y="121.5">MA_DQ43</text>
<text x="45.6" y="122.8">MA_DQ44</text>
<text x="45.6" y="125.4">MA_DQ46</text>
<text x="45.6" y="120.2">MA_DQ42</text>
<text x="45.6" y="124.1">MA_DQ45</text>
<text x="89.7" y="121.5">M_DDRVREF</text>
<text x="45.6" y="126.7">MA_DQ47</text>
<text x="45.6" y="130.6">MA_DQS#5</text>
<text x="45.6" y="129.3">MA_DQS5</text>
<text x="45.6" y="128">MA_DM5</text>
<text x="89.7" y="129.3">M_COMP_P</text>
<text x="89.7" y="130.6">M_COMP_N</text>
<text x="45.6" y="137.1">MA_DQ51</text>
<text x="45.6" y="133.2">MA_DQ48</text>
<text x="45.6" y="135.8">MA_DQ50</text>
<text x="45.6" y="134.5">MA_DQ49</text>
<text x="89.7" y="135.8">M_OCDVREF_P</text>
<text x="89.7" y="137.1">M_OCDVREF_N</text>
<text x="45.6" y="138.3">MA_DQ52</text>
<text x="45.6" y="142.2">MA_DQ55</text>
<text x="45.6" y="140.9">MA_DQ54</text>
<text x="45.6" y="139.6">MA_DQ53</text>
<text x="45.6" y="143.5">MA_DM6</text>
<text x="45.6" y="148.7">MA_DQ56</text>
<text x="45.6" y="144.8">MA_DQS6</text>
<text x="45.6" y="146.1">MA_DQS#6</text>
<text x="89.7" y="146.1">S3AUXSW#</text>
<text x="45.6" y="152.6">MA_DQ59</text>
<text x="45.6" y="153.9">MA_DQ60</text>
<text x="45.6" y="150">MA_DQ57</text>
<text x="45.6" y="155.2">MA_DQ61</text>
<text x="45.6" y="151.3">MA_DQ58</text>
<text x="45.6" y="156.5">MA_DQ62</text>
<text x="45.6" y="157.8">MA_DQ63</text>
<text x="45.6" y="159.1">MA_DM7</text>
<text x="45.6" y="161.7">MA_DQS#7</text>
<text x="45.6" y="160.4">MA_DQS7</text>
</g>
<g font-size="1.2">
<text x="57.1" y="41.4">AD30</text>
<text x="57.1" y="40.1">AD31</text>
<text x="103.6" y="39.2" transform="rotate(-90 103.6 39.2)">1</text>
<text x="57" y="42.7">AG34</text>
<text x="57.1" y="44">AE29</text>
<text x="57.1" y="45.3">AE32</text>
<text x="57.2" y="47.9">AF31</text>
<text x="57.2" y="46.6">AF34</text>
<text x="85.2" y="44">B15</text>
<text x="85.2" y="47.9">AP10</text>
<text x="85.2" y="42.7">A15</text>
<text x="85.2" y="46.6">AP11</text>
<text x="103.6" y="43" transform="rotate(-90 103.6 43)">2</text>
<text x="57.1" y="50.5">AD28</text>
<text x="57.1" y="49.2">AE30</text>
<text x="57.2" y="51.8">AF32</text>
<text x="57.2" y="53.1">AF33</text>
<text x="103.6" y="52.2" transform="rotate(-90 103.6 52.2)">1</text>
<text x="57" y="59.6">AG30</text>
<text x="57.1" y="58.3">AH31</text>
<text x="57.2" y="55.7">AF28</text>
<text x="57.3" y="57">AJ34</text>
<text x="85.2" y="55.7">AH24</text>
<text x="85.2" y="59.6">AL25</text>
<text x="85.2" y="58.3">AM25</text>
<text x="85.2" y="57">AP25</text>
<text x="103.6" y="55.9" transform="rotate(-90 103.6 55.9)">2</text>
<text x="57" y="62.1">AG32</text>
<text x="57.2" y="60.9">AF30</text>
<text x="57.3" y="63.5">AJ32</text>
<text x="57.3" y="64.7">AJ31</text>
<text x="85.2" y="64.7">AK25</text>
<text x="85.2" y="62.1">AM26</text>
<text x="85.2" y="63.5">AN26</text>
<text x="85.2" y="60.9">AP26</text>
<text x="57.1" y="67.3">AH32</text>
<text x="57.1" y="68.6">AH33</text>
<text x="57.1" y="66">AH34</text>
<text x="57.1" y="71.2">AK34</text>
<text x="85.2" y="66">AP27</text>
<text x="85.2" y="67.3">AP28</text>
<text x="85.2" y="69.9">AN24</text>
<text x="85.2" y="71.2">AP24</text>
<text x="85.2" y="68.6">AK24</text>
<text x="57" y="75.1">AM33</text>
<text x="57" y="77.7">AG29</text>
<text x="57.1" y="72.5">AH30</text>
<text x="57.1" y="76.4">AK32</text>
<text x="57.3" y="73.8">AL32</text>
<text x="85.2" y="75.1">AN28</text>
<text x="85.2" y="76.4">AP21</text>
<text x="85.2" y="77.7">AP29</text>
<text x="85.2" y="72.5">AM28</text>
<text x="85.2" y="73.8">AM27</text>
<text x="57" y="79">AM34</text>
<text x="57.1" y="82.9">AK33</text>
<text x="57.3" y="80.3">AL31</text>
<text x="57.3" y="81.6">AJ30</text>
<text x="85.2" y="80.3">AM23</text>
<text x="85.2" y="81.6">AP22</text>
<text x="85.2" y="82.9">AJ23</text>
<text x="57" y="86.8">AM32</text>
<text x="57.1" y="88.1">AP32</text>
<text x="57.1" y="89.4">AP31</text>
<text x="57.3" y="84.2">AL34</text>
<text x="85.2" y="86.8">AK12</text>
<text x="85.2" y="88.1">AH12</text>
<text x="57" y="90.7">AM29</text>
<text x="57.1" y="91.9">AK30</text>
<text x="57.1" y="93.2">AK29</text>
<text x="57.1" y="95.8">AK28</text>
<text x="57.3" y="94.5">AJ27</text>
<text x="85.2" y="93.2">AP23</text>
<text x="85.2" y="94.5">AH22</text>
<text x="85.2" y="95.8">AM22</text>
<text x="57" y="98.4">AM30</text>
<text x="57" y="99.7">AM31</text>
<text x="57.1" y="97.1">AN32</text>
<text x="85.2" y="97.1">AM21</text>
<text x="85.2" y="101">AK22</text>
<text x="57" y="103.6">AM20</text>
<text x="57" y="104.9">AM19</text>
<text x="57.1" y="107.5">AN20</text>
<text x="57.1" y="102.3">AK20</text>
<text x="57.3" y="106.2">AJ19</text>
<text x="85.2" y="102.3">AP20</text>
<text x="85.2" y="103.6">AN22</text>
<text x="85.2" y="104.9">AL21</text>
<text x="57.1" y="111.4">AH20</text>
<text x="57.1" y="112.7">AK21</text>
<text x="57.1" y="114">AK19</text>
<text x="57.1" y="110.1">AP19</text>
<text x="57.3" y="108.8">AJ21</text>
<text x="85.2" y="108.8">AN30</text>
<text x="85.2" y="110.1">AP30</text>
<text x="85.2" y="111.4">AH26</text>
<text x="85.2" y="112.7">AK27</text>
<text x="57.1" y="117.9">AK18</text>
<text x="57.3" y="115.3">AL19</text>
<text x="57.3" y="119.1">AJ17</text>
<text x="154.2" y="114.4" transform="rotate(-90 154.2 114.4)">2</text>
<text x="57.1" y="123">AH18</text>
<text x="57.1" y="125.6">AN18</text>
<text x="57.1" y="120.4">AK17</text>
<text x="57.1" y="121.8">AP16</text>
<text x="57.1" y="124.3">AP18</text>
<text x="85.2" y="121.8">AD18</text>
<text x="85.2" y="123">AD23</text>
<text x="154.2" y="123.4" transform="rotate(-90 154.2 123.4)">2</text>
<text x="154.2" y="120.7" transform="rotate(-90 154.2 120.7)">1</text>
<text x="57" y="130.8">AM17</text>
<text x="57" y="128.2">AM18</text>
<text x="57.1" y="126.9">AP17</text>
<text x="57.3" y="129.5">AL17</text>
<text x="85.2" y="129.5">AJ25</text>
<text x="85.2" y="130.8">AK26</text>
<text x="104.7" y="130.8">1</text>
<text x="104.7" y="128.2">1</text>
<text x="111.1" y="130.8">2</text>
<text x="111.1" y="128.2">2</text>
<text x="154.2" y="129.8" transform="rotate(-90 154.2 129.8)">1</text>
<text x="168.4" y="128.6" transform="rotate(-90 168.4 128.6)">2</text>
<text x="57.1" y="133.4">AN16</text>
<text x="57.1" y="136">AN14</text>
<text x="57.1" y="134.7">AK16</text>
<text x="57.3" y="137.3">AJ15</text>
<text x="85.2" y="136">AH28</text>
<text x="85.2" y="137.3">AJ29</text>
<text x="168.4" y="137.7" transform="rotate(-90 168.4 137.7)">2</text>
<text x="168.4" y="135" transform="rotate(-90 168.4 135)">1</text>
<text x="57" y="139.9">AM16</text>
<text x="57.1" y="143.8">AH16</text>
<text x="57.1" y="138.6">AP15</text>
<text x="57.1" y="141.2">AK15</text>
<text x="57.1" y="142.5">AP14</text>
<text x="132.1" y="142.9" transform="rotate(-90 132.1 142.9)">2</text>
<text x="57" y="146.3">AM15</text>
<text x="57.3" y="145.1">AL15</text>
<text x="57.3" y="148.9">AL13</text>
<text x="85.2" y="146.3">B6</text>
<text x="132.1" y="149.2" transform="rotate(-90 132.1 149.2)">1</text>
<text x="168.4" y="144" transform="rotate(-90 168.4 144)">1</text>
<text x="57" y="150.2">AM13</text>
<text x="57" y="151.5">AM12</text>
<text x="57" y="154.1">AM14</text>
<text x="57.1" y="155.4">AK14</text>
<text x="57.3" y="152.8">AJ13</text>
<text x="132.1" y="151.9" transform="rotate(-90 132.1 151.9)">2</text>
<text x="57.1" y="156.7">AN12</text>
<text x="57.1" y="158">AH14</text>
<text x="57.1" y="159.3">AK13</text>
<text x="57.1" y="160.6">AP12</text>
<text x="57.1" y="161.9">AP13</text>
<text x="132.1" y="158.3" transform="rotate(-90 132.1 158.3)">1</text>
<text x="237.1" y="197.7">Title</text>
<text x="237.1" y="201.6">Size</text>
<text x="242.3" y="201.6">Document Number</text>
<text x="279.8" y="201.6">Rev</text>
<text x="281.1" y="202.9">C</text>
<text x="237.1" y="205.5">Date:</text>
<text x="242.3" y="205.5">Wednesday, April 08, 2009</text>
<text x="242.3" y="204.2">SCHEMATIC1</text>
<text x="263" y="205.5">Sheet</text>
<text x="269.5" y="205.5">8</text>
<text x="273.4" y="205.5">of</text>
<text x="277.3" y="205.5">37</text>
</g>
<g font-size="1.2" fill="#004080">
<text x="61.6" y="42">MD1A</text>
<text x="61.6" y="40.7">MD0A</text>
<text x="61.6" y="44.6">MD3A</text>
<text x="61.6" y="45.9">MD4A</text>
<text x="61.6" y="47.2">MD5A</text>
<text x="61.6" y="43.3">MD2A</text>
<text x="78.1" y="43.3">D1XAVDD</text>
<text x="78.1" y="47.2">D4XAVDD</text>
<text x="78.2" y="44.6">D1XAVSS</text>
<text x="61.6" y="51.1">DQM0A</text>
<text x="61.6" y="49.8">MD7A</text>
<text x="61.6" y="48.5">MD6A</text>
<text x="61.6" y="52.4">DQS0A</text>
<text x="61.6" y="53.7">DQS0A#</text>
<text x="78.2" y="48.5">D4XAVSS</text>
<text x="61.6" y="56.2">MD8A</text>
<text x="61.6" y="57.6">MD9A</text>
<text x="61.6" y="58.8">MD10A</text>
<text x="80.4" y="56.2">MA0A</text>
<text x="80.4" y="58.8">MA2A</text>
<text x="80.4" y="57.6">MA1A</text>
<text x="61.6" y="60.1">MD11A</text>
<text x="61.6" y="61.4">MD12A</text>
<text x="61.6" y="62.7">MD13A</text>
<text x="61.6" y="64">MD14A</text>
<text x="61.6" y="65.3">MD15A</text>
<text x="80.4" y="65.3">MA7A</text>
<text x="80.4" y="60.1">MA3A</text>
<text x="80.4" y="62.7">MA5A</text>
<text x="80.4" y="64">MA6A</text>
<text x="80.4" y="61.4">MA4A</text>
<text x="61.6" y="67.9">DQS1A</text>
<text x="61.6" y="69.2">DQS1A#</text>
<text x="61.6" y="66.6">DQM1A</text>
<text x="61.6" y="71.8">MD16A</text>
<text x="79.8" y="70.5">MA11A</text>
<text x="79.8" y="71.8">MA12A</text>
<text x="79.8" y="69.2">MA10A</text>
<text x="80.4" y="66.6">MA8A</text>
<text x="80.4" y="67.9">MA9A</text>
<text x="61.6" y="73.1">MD17A</text>
<text x="61.6" y="74.4">MD18A</text>
<text x="61.6" y="75.7">MD19A</text>
<text x="61.6" y="77">MD20A</text>
<text x="79.8" y="75.7">MA15A</text>
<text x="79.8" y="77">MA16A</text>
<text x="79.8" y="73.1">MA13A</text>
<text x="79.8" y="74.4">MA14A</text>
<text x="61.6" y="83.5">DQS2A</text>
<text x="61.6" y="82.1">DQM2A</text>
<text x="61.6" y="78.3">MD21A</text>
<text x="61.6" y="79.6">MD22A</text>
<text x="61.6" y="80.9">MD23A</text>
<text x="79.7" y="80.9">RASA#</text>
<text x="79.7" y="82.1">CASA#</text>
<text x="79.8" y="78.3">MA17A</text>
<text x="80.2" y="83.5">WEA#</text>
<text x="61.6" y="84.8">DQS2A#</text>
<text x="61.6" y="87.3">MD24A</text>
<text x="61.6" y="88.6">MD25A</text>
<text x="61.6" y="89.9">MD26A</text>
<text x="74.6" y="88.6">FWDSDCLKOA#</text>
<text x="75.3" y="87.3">FWDSDCLKOA</text>
<text x="61.6" y="91.2">MD27A</text>
<text x="61.6" y="92.5">MD28A</text>
<text x="61.6" y="93.8">MD29A</text>
<text x="61.6" y="95.1">MD30A</text>
<text x="79.9" y="93.8">CS0A#</text>
<text x="79.9" y="95.1">CS1A#</text>
<text x="61.6" y="99">DQS3A</text>
<text x="61.6" y="100.3">DQS3A#</text>
<text x="61.6" y="97.7">DQM3A</text>
<text x="61.6" y="96.4">MD31A</text>
<text x="79.7" y="101.6">ODT0A</text>
<text x="79.9" y="96.4">CS2A#</text>
<text x="79.9" y="97.7">CS3A#</text>
<text x="61.6" y="102.9">MD32A</text>
<text x="61.6" y="104.2">MD33A</text>
<text x="61.6" y="105.5">MD34A</text>
<text x="61.6" y="106.8">MD35A</text>
<text x="79.7" y="102.9">ODT1A</text>
<text x="79.7" y="104.2">ODT2A</text>
<text x="79.7" y="105.5">ODT3A</text>
<text x="61.6" y="113.2">DQM4A</text>
<text x="61.6" y="108.1">MD36A</text>
<text x="61.6" y="109.4">MD37A</text>
<text x="61.6" y="110.7">MD38A</text>
<text x="61.6" y="112">MD39A</text>
<text x="79.7" y="109.4">CKEA0</text>
<text x="79.7" y="110.7">CKEA1</text>
<text x="79.7" y="112">CKEA2</text>
<text x="79.7" y="113.2">CKEA3</text>
<text x="61.6" y="115.8">DQS4A#</text>
<text x="61.6" y="114.5">DQS4A</text>
<text x="61.6" y="118.4">MD40A</text>
<text x="61.6" y="119.7">MD41A</text>
<text x="61.6" y="121">MD42A</text>
<text x="61.6" y="122.3">MD43A</text>
<text x="61.6" y="123.6">MD44A</text>
<text x="61.6" y="124.9">MD45A</text>
<text x="77.3" y="122.3">DDRVREF0</text>
<text x="77.3" y="123.6">DDRVREF1</text>
<text x="61.6" y="131.4">DQS5A#</text>
<text x="61.6" y="128.8">DQM5A</text>
<text x="61.6" y="130.1">DQS5A</text>
<text x="61.6" y="126.2">MD46A</text>
<text x="61.6" y="127.5">MD47A</text>
<text x="77.5" y="131.4">DDRCOMN</text>
<text x="77.6" y="130.1">DDRCOMP</text>
<text x="61.6" y="134">MD48A</text>
<text x="61.6" y="135.3">MD49A</text>
<text x="61.6" y="136.6">MD50A</text>
<text x="61.6" y="137.9">MD51A</text>
<text x="77" y="137.9">OCDVREFN</text>
<text x="77.1" y="136.6">OCDVREFP</text>
<text x="61.6" y="139.1">MD52A</text>
<text x="61.6" y="140.4">MD53A</text>
<text x="61.6" y="141.8">MD54A</text>
<text x="61.6" y="143">MD55A</text>
<text x="61.6" y="146.9">DQS6A#</text>
<text x="61.6" y="144.3">DQM6A</text>
<text x="61.6" y="145.6">DQS6A</text>
<text x="61.6" y="149.5">MD56A</text>
<text x="77.2" y="146.9">S3AUXSW#</text>
<text x="61.6" y="150.8">MD57A</text>
<text x="61.6" y="152.1">MD58A</text>
<text x="61.6" y="153.4">MD59A</text>
<text x="61.6" y="154.7">MD60A</text>
<text x="61.6" y="156">MD61A</text>
<text x="61.6" y="157.3">MD62A</text>
<text x="61.6" y="158.6">MD63A</text>
<text x="61.6" y="159.9">DQM7A</text>
<text x="61.6" y="161.2">DQS7A</text>
<text x="61.6" y="162.5">DQS7A#</text>
</g>
<g font-size="1.2" fill="#000080">
<text x="61.8" y="38.1">U508B</text>
<text x="105" y="39.9">C228</text>
<text x="115.3" y="39.9">C230</text>
<text x="127" y="36">L25</text>
<text x="127" y="38.7">0-06</text>
<text x="105" y="42.5">.01U-16-04X-K</text>
<text x="115.3" y="42.5">.1U-10-04X-K</text>
<text x="105" y="52.9">C595</text>
<text x="115.3" y="52.9">C598</text>
<text x="127" y="49">L520</text>
<text x="127" y="51.6">0-06</text>
<text x="105" y="55.5">.01U-16-04X-K</text>
<text x="115.3" y="55.5">.1U-10-04X-K</text>
<text x="145.1" y="116.4">C210</text>
<text x="145.1" y="119">.1U-10-04X-K</text>
<text x="155.5" y="116.4">R54</text>
<text x="155.5" y="119">1K-1-04</text>
<text x="133.5" y="125.4">C219</text>
<text x="145.1" y="125.4">C225</text>
<text x="155.5" y="125.4">R60</text>
<text x="101.1" y="130.6">R66</text>
<text x="101.1" y="128">R69</text>
<text x="112.7" y="130.6">36.5-1-04</text>
<text x="112.7" y="128">36.5-1-04</text>
<text x="133.5" y="128">1U-6.3-04R-K</text>
<text x="145.1" y="128">.1U-10-04X-K</text>
<text x="155.5" y="128">1K-1-04</text>
<text x="169.7" y="130.6">R74</text>
<text x="169.7" y="133.2">40.2-1-04</text>
<text x="169.7" y="139.7">R70</text>
<text x="169.7" y="142.3">36.5-1-04</text>
<text x="100" y="146.8">TP523</text>
<text x="133.5" y="144.9">R78</text>
<text x="133.5" y="147.4">36.5-1-04</text>
<text x="133.5" y="153.9">R76</text>
<text x="133.5" y="156.5">40.2-1-04</text>
<text x="60.9" y="168.2">SIS672DX</text>
</g>
<text font-size="1.2" fill="#00f" x="70" y="73.5">DRAM</text>
<g font-size=".9">
<text x="29.6" y="1">5</text>
<text x="86" y="1">4</text>
<text x="142.5" y="1">3</text>
<text x="199" y="1">2</text>
<text x="255.5" y="1">1</text>
<text x=".4" y="27.7">D</text>
<text x="284.1" y="27.7">D</text>
<text x=".4" y="78.8">C</text>
<text x="284.1" y="78.8">C</text>
<text x=".4" y="130">B</text>
<text x="284.1" y="130">B</text>
<text x=".4" y="181.2">A</text>
<text x="284.1" y="181.2">A</text>
<text x="29.6" y="206.9">5</text>
<text x="86" y="206.9">4</text>
<text x="142.5" y="206.9">3</text>
<text x="199" y="206.9">2</text>
<text x="255.5" y="206.9">1</text>
</g>
</svg>
